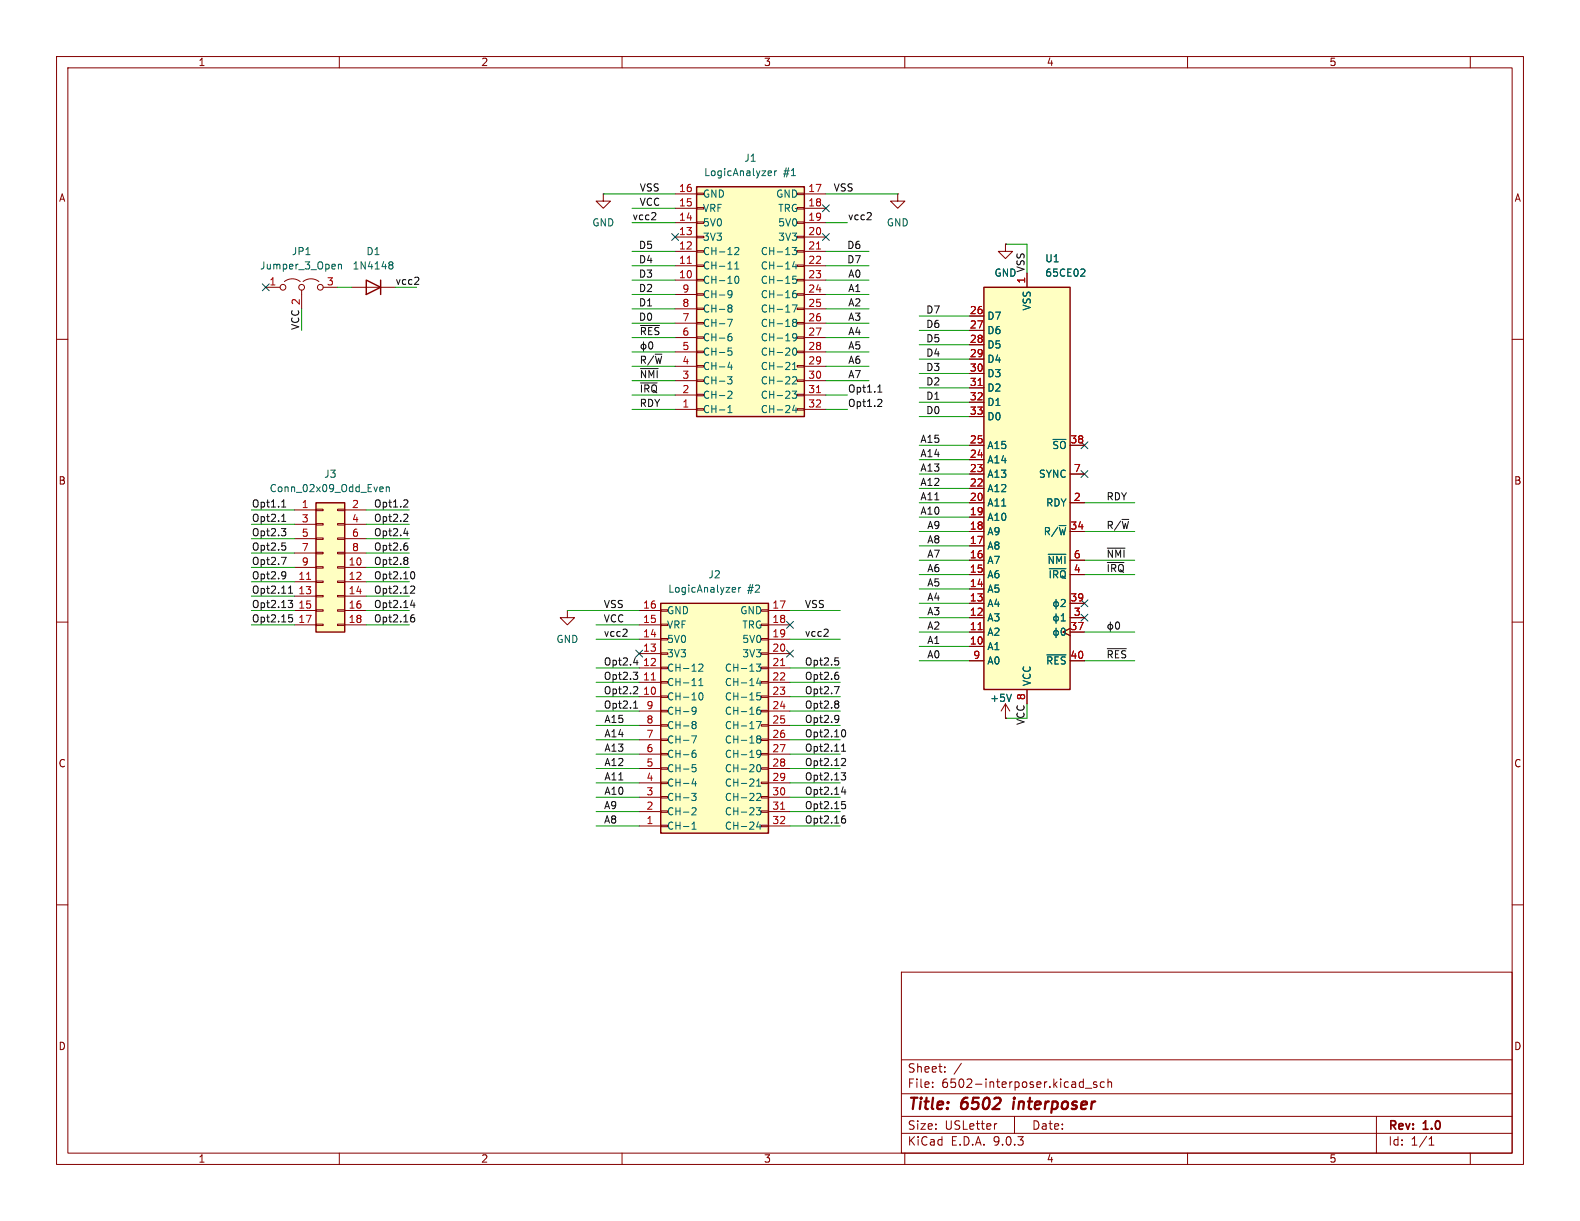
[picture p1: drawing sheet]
<svg xmlns="http://www.w3.org/2000/svg" width="279mm" height="216mm" viewBox="0 0 279 216" stroke-linecap="round" stroke-linejoin="round" font-family="sans-serif">
<g fill="none" stroke="#840000" stroke-width=".18">
<path d="M10 10h259.4v195.9h-259.4zM12 12h255.4v191.9h-255.4zM60 10v2M110 10v2M160 10v2M210 10v2M260 10v2M177.8 43.2v1.3h1.3l-1.3 1.2-1.3-1.2h1.3M177.8 43.2h.1M10 60h2M267.4 60h2M10 110h2"/>
<path d="M100.3 108v1.2h1.3l-1.3 1.3-1.2-1.3h1.2M100.3 108h.1M267.4 110h2M10 160h2M159.4 171.9h108v32h-108zM267.4 160h2M159.4 197.4h108M159.4 193.4h108M159.4 187.4h108M164.9 192.1v.2M164.9 191.4v.1M167.1 189.4v.2"/>
<path d="M167.1 188.7v.1M170 188l-1.3 1.9M176.3 198.7l-.3 .1M179.4 197.4v3M191.9 192.4h1.2M193.9 191.4l-.3-.1-.2 .2v.2l.5 .2v.3h-.5M195.3 191.4l-.4-.1-.3 .3v.4l.1 .2h.6M195.9 191.4l.2-.1 .4 .1 .1 .9M195.9 190.8v1.5M243.4 197.4v6.5M60 203.9v2M110 203.9v2"/>
<path d="M159.4 200.4h108M160 203.9v2M210 203.9v2M252.7 202.5h.9M252.7 201.4l.4-.4v1.5M260 203.9v2"/>
</g>
<path d="M179.3 194.8l-.2 1.3" fill="none" stroke="#840000" stroke-width=".4"/>
<path d="M55.9 88.9h5.1v22.9h-5.1z" fill="#ffffc2"/>
<path d="M64.8 49.5l2.5 1.3-2.5 1.3zM67.3 49.5v2.6M55.9 88.9h5.1v22.9h-5.1z" fill="none" stroke="#840000" stroke-width=".25"/>
<g fill="none" stroke="#840000" stroke-width=".18">
<path d="M106.7 34.3v1.3h1.2l-1.2 1.2-1.3-1.2h1.3M106.7 34.3h.1M47 50.8h2.5M50.3 49.8a2.26 2.26 0 0 1 2.8 0M53.3 51.3v3.3M53.6 49.8a2.26 2.26 0 0 1 2.8 0M57.1 50.8h2.6M62.2 50.8h7.6M52.1 90.2h3.8M52.1 92.7h3.8M52.1 95.3h3.8M52.1 97.8h3.8"/>
<path d="M55.9 90h1.2v.3h-1.2zM55.9 92.6h1.2v.2h-1.2zM55.9 95.1h1.2v.3h-1.2zM55.9 97.7h1.2v.2h-1.2zM59.7 90h1.3v.3h-1.3zM59.7 92.6h1.3v.2h-1.3zM59.7 95.1h1.3v.3h-1.3zM59.7 97.7h1.3v.2h-1.3zM61 90.2h3.8M61 92.7h3.8M61 95.3h3.8M61 97.8h3.8"/>
<path d="M52.1 100.3h3.8M52.1 102.9h3.8M52.1 105.4h3.8M52.1 108h3.8M52.1 110.5h3.8M55.9 100.2h1.2v.3h-1.2zM55.9 102.7h1.2v.3h-1.2zM55.9 105.3h1.2v.2h-1.2zM55.9 107.8h1.2v.3h-1.2zM55.9 110.4h1.2v.2h-1.2zM59.7 100.2h1.3v.3h-1.3zM59.7 102.7h1.3v.3h-1.3z"/>
<path d="M59.7 105.3h1.3v.2h-1.3zM59.7 107.8h1.3v.3h-1.3zM59.7 110.4h1.3v.2h-1.3zM61 100.3h3.8M61 102.9h3.8M61 105.4h3.8M61 108h3.8M61 110.5h3.8"/>
<circle cx="50" cy="50.8" r=".51"/>
<circle cx="53.3" cy="50.8" r=".51"/>
<circle cx="56.6" cy="50.8" r=".51"/>
</g>
<path d="M54.2 102.5h.7" fill="none" stroke="#a90000" stroke-width=".18"/>
<path d="M59.8 46.7v.9M59.8 46.8l.2-.1 .3 .1 .1 .8M68.9 46.8h.1M68.9 46.4l.3-.1 .2 .1 .1 .2-.3 .2M69 46.8h.2M69 46.8l-.1 .1M69.2 46.8l.3 .3-.1 .3-.2 .2-.3-.1M67.3 86.1l.4 .1 .1 .2-.6 .1M67.7 86.9h-.4M68.3 86.2l.2-.1 .3 .1 .1 .7M68.3 86.1v.8" fill="none" stroke="#006464" stroke-width=".18"/>
<path d="M123.2 33h19v40.7h-19z" fill="#ffffc2"/>
<path d="M123.2 33h19v40.7h-19z" fill="none" stroke="#840000" stroke-width=".25"/>
<g fill="none" stroke="#840000" stroke-width=".18">
<path d="M119.4 34.3h3.8M119.4 36.8h3.8M119.4 39.4h3.8M123.2 34.2h1.3v.2h-1.3zM123.2 36.7h1.3v.3h-1.3zM123.2 39.2h1.3v.3h-1.3zM141 34.2h1.2v.2h-1.2zM141 36.7h1.2v.3h-1.2zM141 39.2h1.2v.3h-1.2zM142.2 34.3h3.8M142.2 36.8h3.8M142.2 39.4h3.8"/>
<path d="M158.7 34.3v1.3h1.3l-1.3 1.2-1.2-1.2h1.2M158.7 34.3h.1M119.4 41.9h3.8M119.4 44.5h3.8M119.4 47h3.8M119.4 49.5h3.8M119.4 52.1h3.8M119.4 54.6h3.8M119.4 57.2h3.8M119.4 59.7h3.8M123.2 41.8h1.3v.2h-1.3zM123.2 44.3h1.3v.3h-1.3z"/>
<path d="M123.2 46.9h1.3v.2h-1.3zM123.2 49.4h1.3v.3h-1.3zM123.2 51.9h1.3v.3h-1.3zM123.2 54.5h1.3v.2h-1.3zM123.2 57h1.3v.3h-1.3zM123.2 59.6h1.3v.2h-1.3zM141 41.8h1.2v.2h-1.2zM141 44.3h1.2v.3h-1.2zM141 46.9h1.2v.2h-1.2zM141 49.4h1.2v.3h-1.2zM141 51.9h1.2v.3h-1.2zM141 54.5h1.2v.2h-1.2z"/>
<path d="M141 57h1.2v.3h-1.2zM141 59.6h1.2v.2h-1.2zM142.2 41.9h3.8M142.2 44.5h3.8M142.2 47h3.8M142.2 49.5h3.8M142.2 52.1h3.8M142.2 54.6h3.8M142.2 57.2h3.8M142.2 59.7h3.8M119.4 62.2h3.8M119.4 64.8h3.8"/>
<path d="M119.4 67.3h3.8M119.4 69.9h3.8M119.4 72.4h3.8M123.2 62.1h1.3v.3h-1.3zM123.2 64.6h1.3v.3h-1.3zM123.2 67.2h1.3v.2h-1.3zM123.2 69.7h1.3v.3h-1.3zM123.2 72.3h1.3v.2h-1.3zM141 62.1h1.2v.3h-1.2zM141 64.6h1.2v.3h-1.2zM141 67.2h1.2v.2h-1.2zM141 69.7h1.2v.3h-1.2z"/>
<path d="M141 72.3h1.2v.2h-1.2zM142.2 62.2h3.8M142.2 64.8h3.8M142.2 67.3h3.8M142.2 69.9h3.8M142.2 72.4h3.8M177.8 127h.1M177.8 124.5l-.8 1.2M177.8 124.5l.8 1.2M177.8 124.5v2.5"/>
</g>
<g fill="none" stroke="#006464" stroke-width=".18">
<path d="M136 30.2l.4 .1v.2l-.6 .1M136.4 31l-.4 .1M137 30.2v.9M137.3 30.2l-.3 .3M128.7 56.5h.8l-.5 1.2M128.8 51.4h.4l.2 .1a.84 .84 0 0 1-.3 1.1h-.3M128.8 54l.4-.1 .2 .1v.2l-.2 .3M128.8 59.5h.4l.2 .2-.1 .5h-.5M128.8 54.4l.2 .1M129 54.5h.2M129 54.5h-.2M129.2 54.5l.2 .2v.4l-.2 .1-.4-.1"/>
<path d="M129.3 59l-.3 .1-.2 .2M129.4 51.9l-.2 .3-.4-.1M129.9 43.9l.5-.1 .3 .3-.8 .9h.8M129.9 47.6h.8M129.9 46.7l.4-.4v1.3M130.1 48.9l.1-.1a.68 .68 0 0 1 .5 .7 .68 .68 0 0 1-.5 .6 .84 .84 0 0 1-.1-1.2zM140.1 43.8h.8l-.4 .4 .3 .2v.5l-.2 .1-.5-.1M140.1 53.9h.8l-.5 1.3M140.4 57l-.2-.2 .2-.3h.2l.3 .2-.3 .3M140.4 57l-.2 .2v.4l.2 .1h.4l.1-.2v-.3l-.3-.2M140.4 57h.2M140.5 46.2l-.3 .9h.7"/>
<path d="M140.8 51.4h-.4a.86 .86 0 0 0 0 1.2l.4-.1 .1-.4-.3-.2h-.3l-.1 .2M140.8 46.7v.9M140.8 48.8h-.6v.6l.1-.1 .5 .1 .1 .2-.1 .4-.2 .1-.4-.1M140.9 59.5l-.3 .3-.3-.1-.1-.2 .1-.4 .3-.1 .2 .1a.84 .84 0 0 1-.3 1.2h-.2M128.7 66.6h.7l-.4 .5 .4 .1v.4l-.2 .3h-.4M128.7 73h.7M128.7 72.1l.4-.4v1.3M128.8 62.1l.4-.1 .2 .3-.1 .4h-.5M128.8 69.2h.4l.2 .3-.7 .9h.7M128.8 61.5h.6M129 64l-.3 .9h.8M129.3 64.5v.8"/>
<path d="M140.1 69.2h.8l-.4 .4 .3 .2v.5l-.2 .1-.5-.1M140.2 66.7l.4-.1 .3 .4-.8 .9h.8M140.2 65.3h.7M140.2 64.4l.3-.3v1.2M140.3 61.7l.2-.2a.68 .68 0 0 1 .4 .7 .68 .68 0 0 1-.4 .6l-.2-.1-.1-.4zM140.5 71.6l-.3 .9h.7M140.8 72.1v.9M178.9 122.8l-.5 1.2"/>
</g>
<path d="M121.5 46.6h.8M144.4 44h.7M144.4 69.4h.7" fill="none" stroke="#a90000" stroke-width=".18"/>
<path d="M116.8 106.7h19.1v40.6h-19.1z" fill="#ffffc2"/>
<path d="M116.8 106.7h19.1v40.6h-19.1z" fill="none" stroke="#840000" stroke-width=".25"/>
<g fill="none" stroke="#840000" stroke-width=".18">
<path d="M113 108h3.8M113 110.5h3.8M113 113h3.8M113 115.6h3.8M113 118.1h3.8M116.8 107.8h1.3v.3h-1.3zM116.8 110.4h1.3v.2h-1.3zM116.8 112.9h1.3v.3h-1.3zM116.8 115.4h1.3v.3h-1.3zM116.8 118h1.3v.2h-1.3zM134.6 107.8h1.3v.3h-1.3zM134.6 110.4h1.3v.2h-1.3z"/>
<path d="M134.6 112.9h1.3v.3h-1.3zM134.6 115.4h1.3v.3h-1.3zM134.6 118h1.3v.2h-1.3zM135.9 108h3.8M135.9 110.5h3.8M135.9 113h3.8M135.9 115.6h3.8M135.9 118.1h3.8M113 120.7h3.8M113 123.2h3.8M113 125.7h3.8M113 128.3h3.8"/>
<path d="M113 130.8h3.8M113 133.4h3.8M113 135.9h3.8M113 138.4h3.8M116.8 120.5h1.3v.3h-1.3zM116.8 123.1h1.3v.2h-1.3zM116.8 125.6h1.3v.3h-1.3zM116.8 128.1h1.3v.3h-1.3zM116.8 130.7h1.3v.2h-1.3zM116.8 133.2h1.3v.3h-1.3zM116.8 135.8h1.3v.2h-1.3zM116.8 138.3h1.3v.3h-1.3z"/>
<path d="M134.6 120.5h1.3v.3h-1.3zM134.6 123.1h1.3v.2h-1.3zM134.6 125.6h1.3v.3h-1.3zM134.6 128.1h1.3v.3h-1.3zM134.6 130.7h1.3v.2h-1.3zM134.6 133.2h1.3v.3h-1.3zM134.6 135.8h1.3v.2h-1.3zM134.6 138.3h1.3v.3h-1.3zM135.9 120.7h3.8M135.9 123.2h3.8M135.9 125.7h3.8M135.9 128.3h3.8"/>
<path d="M135.9 130.8h3.8M135.9 133.4h3.8M135.9 135.9h3.8M135.9 138.4h3.8M113 141h3.8M113 143.5h3.8M113 146.1h3.8M116.8 140.8h1.3v.3h-1.3zM116.8 143.4h1.3v.2h-1.3zM116.8 145.9h1.3v.3h-1.3zM134.6 140.8h1.3v.3h-1.3zM134.6 143.4h1.3v.2h-1.3z"/>
<path d="M134.6 145.9h1.3v.3h-1.3zM135.9 141h3.8M135.9 143.5h3.8M135.9 146.1h3.8"/>
</g>
<g fill="none" stroke="#006464" stroke-width=".18">
<path d="M123.6 117.5l.5-.1 .2 .4-.8 .9h.8M129.7 103.9h.3l.1 .3-.6 .1M130 104.7h-.3M130.6 103.9v.8M131 103.9l-.4 .2M133.7 117.4h.8l-.4 .5 .4 .1v.6l-.2 .1-.6-.1M134.1 119.9l-.3 .9h.8M122.3 130.1h.9l-.6 1.3M122.4 135.7h.5l.2 .2-.1 .5h-.6M122.4 135.2h.6M122.5 125.1l.4-.1 .1 .2a.84 .84 0 0 1-.3 1.1h-.2M122.5 127.6h.4l.1 .1 .1 .2-.2 .2"/>
<path d="M122.5 133.2l.4-.1 .2 .3-.1 .5h-.5M122.5 128.1h.1M122.6 128.1h.3M122.6 128.1l-.1 .1M122.7 137.7l-.3 .9h.8M122.9 128.1l.2 .3-.1 .3-.1 .1h-.4M123 132.7h-.4l-.2 .3M123 138.2v.8M123.1 125.6l-.2 .2h-.4M123.6 121.2h.7M123.6 120.3l.3-.3v1.2M123.8 122.6l.1-.1a.68 .68 0 0 1 .4 .6 .68 .68 0 0 1-.4 .7 .84 .84 0 0 1-.1-1.2z"/>
<path d="M133.7 127.6h.9l-.6 1.2M133.8 139h.7M133.8 138.1l.4-.4v1.3M133.9 135.3l.2-.1a.68 .68 0 0 1 .4 .6 .68 .68 0 0 1-.4 .7l-.2-.2-.1-.3zM134 130.7l-.2-.3 .2-.3h.3l.2 .3-.2 .3M134 130.7l-.2 .2 .1 .4 .1 .1 .4-.1 .1-.2v-.2l-.2-.2M134 130.7h.3M134.4 125l-.4 .1a.86 .86 0 0 0 0 1.2l.5-.1v-.4l-.2-.3-.4 .1-.1 .2M134.4 120.4v.8M134.5 122.5h-.6l-.1 .6 .2-.1h.4l.1 .2v.4l-.2 .2-.5-.2M134.5 133.2l-.2 .2h-.4l-.1-.2 .1-.5h.4l.2 .1a.84 .84 0 0 1-.3 1.1h-.3M122.3 140.3h.8l-.4 .5 .3 .1 .1 .4-.2 .2h-.4"/>
<path d="M122.4 146.6h.7M122.4 145.7l.3-.3v1.2M122.4 142.9l.5-.1 .2 .4-.8 .9h.8M133.7 142.8h.8l-.4 .5 .4 .1v.6l-.2 .1-.6-.1M133.8 140.4l.5-.1 .2 .3-.8 .9h.8M134.1 145.3l-.3 .9h.8M134.4 145.8v.8"/>
</g>
<path d="M138 117.7h.8M115.2 120.2h.7M138 143.1h.8" fill="none" stroke="#a90000" stroke-width=".18"/>
<path d="M174 50.8h15.2v71.1h-15.2z" fill="#ffffc2"/>
<path d="M174 50.8h15.2v71.1h-15.2z" fill="none" stroke="#840000" stroke-width=".25"/>
<g fill="none" stroke="#840000" stroke-width=".18">
<path d="M171.4 58.4h2.6M171.4 55.9h2.6M177.8 43.2h.1M181.6 48.3v2.5M171.4 78.7h2.6M171.4 73.7h2.6M171.4 71.1h2.6M171.4 68.6h2.6M171.4 66h2.6M171.4 63.5h2.6M171.4 61h2.6M189.2 78.7h2.6"/>
<path d="M171.4 99.1h2.6M171.4 94h2.6M171.4 88.9h2.6M171.4 83.8h2.6M171.4 96.5h2.6M171.4 91.4h2.6M171.4 86.4h2.6M171.4 81.3h2.6M189.2 99.1h2.6M189.2 94h2.6M189.2 88.9h2.6M189.2 83.8h2.6"/>
<path d="M171.4 116.8h2.6M171.4 111.8h2.6M171.4 109.2h2.6M171.4 106.7h2.6M171.4 101.6h2.6M171.4 114.3h2.6M171.4 104.1h2.6M189.2 111.1l-1.2 .7 1.2 .6M189.2 116.8h2.6M189.2 111.8h2.6M189.2 109.2h2.6M189.2 106.7h2.6"/>
<path d="M189.2 101.6h2.6M177.8 127h.1M181.6 121.9v2.6"/>
</g>
<g fill="none" stroke="#006464" stroke-width=".18">
<path d="M191.6 47.6l.3 .2-.1 .3-.7 .7h.8M185.4 98h3.1M185.1 115.8h3.4M185.5 100.6h3M186.7 106v1.7M186.7 108.5v1.7M186.7 111.1v1.7M187.7 106.1l.4-.1 .3 .4-.8 .9h.8M187.7 109.8h.7M187.7 108.9l.3-.4v1.3M187.8 111.2l.2-.1a.68 .68 0 0 1 .4 .6 .68 .68 0 0 1-.4 .6l-.2-.1-.1-.3zM178.9 122.8l-.5 1.2"/>
<circle cx="186.7" cy="111.9" r=".44"/>
<circle cx="186.7" cy="109.4" r=".44"/>
<circle cx="186.7" cy="106.8" r=".44"/>
</g>
<path d="M173 68.2h.7M173 111.3h.7" fill="none" stroke="#a90000" stroke-width=".18"/>
<g fill="none" stroke="#0f0f0f" stroke-width=".18">
<path d="M115.2 38.9h.8M115.9 37.7v.4M153.3 38.9h.8M154 37.7v.4M73.3 50.3h.8M74 49.1v.5M113.3 57.6h3.3M113.3 67.7h2.9M113.3 65.2h3.1M113.8 60.4v1.7M114.8 60.6l.2-.2a.68 .68 0 0 1 .4 .7 .68 .68 0 0 1-.4 .6l-.2-.1-.1-.4zM155.2 69.3h.7"/>
<path d="M155.3 68.4l.3-.3v1.2M155.4 70.6l.4 .1 .1 .3-.7 .9h.7M49.8 93.5h.7l-.4 .5M49.8 98.5h.8l-.5 1.3M49.8 92.2h.7M49.8 89.7h.7M49.9 96h.6M49.9 88.7l.3-.3v1.3M49.9 91.2l.3-.3v1.3M50.3 94l.2 .2v.3l-.2 .2M50.3 96.5l.2 .2v.3l-.2 .3M71.4 94.3h.8"/>
<path d="M71.6 88.4h.4l.1 .4-.8 .9h.8M71.6 90.9l.4 .1 .1 .3-.8 .9h.8M71.8 96h.2M71.9 98.5l.2 .3-.2 .3 .2 .2v.3l-.2 .2M71.9 96.5l.2 .2v.3l-.2 .3M72 93.9v.8M195.8 96.9h3.1M195.8 99.5h3M50.3 101.1l.2 .1a1.03 1.03 0 0 1-.2 1.1M50.5 101.6l-.2 .3M51 106.2h.7l-.4 .5 .4 .1v.4l-.2 .2h-.4M51 104.9h.7"/>
<path d="M51 104l.4-.4v1.3M51.1 108.7h.6M51.2 109.2h.3l.2 .2-.1 .5-.4 .1M72.8 103.6l.4 .1 .1 .3-.7 .9h.7M72.8 101.1h.1a.68 .68 0 0 1 .5 .6 .68 .68 0 0 1-.5 .7l-.1-.1M72.9 109.2h.2l.2 .2v.5l-.4 .1M72.9 106.1l-.3 .9h.8M73.2 108.7l-.3 .1M73.2 106.6v.8M110.1 112.5h.8M110.8 111.4v.4M112 118.9h.8l-.5 .5"/>
<path d="M112 117.2h.8M112.5 119.4l.3 .2v.3l-.3 .2M112.6 116.8v.8M145.7 112.5h.8M146.4 111.4v.4M147.7 116.3h.6M148 118.9h.2M148.1 116.8l.2 .3v.3l-.2 .2M148.1 119.4l.2 .2v.3l-.2 .2M195.8 114.7h3.4M196.3 110v1.7M197.4 110.1l.2-.1a.68 .68 0 0 1 .4 .6 .68 .68 0 0 1-.4 .6l-.2-.1-.1-.3z"/>
<path d="M112 125.2h.8M112.2 124.2l.2-.3v1.3M112.2 121.4l.4 .1 .2 .3-.8 .9h.8M147.5 121.4h.9l-.6 1.3M148.1 123.9l.2 .3-.2 .3 .2 .2v.3l-.2 .2M148.1 126.5l.2 .1a1.03 1.03 0 0 1-.2 1.1M148.3 127l-.2 .3M148.8 136.6h.7l-.4 .5 .4 .2v.4l-.2 .2h-.4M148.8 132.8h.7M148.8 131.9l.4-.3v1.2M149 129.1l.1-.1a.68 .68 0 0 1 .5 .7 .68 .68 0 0 1-.5 .6l-.1-.1M149 134.1l.4 .1 .1 .3-.7 .9h.7"/>
<path d="M149.1 139.1l-.3 .9h.8M149.4 139.6v.9M148.9 141.7h.6M149 142.2h.3l.2 .3v.4l-.5 .1M149.1 144.8h.2l.2 .2v.4l-.4 .1M149.4 144.3h-.3"/>
<circle cx="113.8" cy="61.3" r=".44"/>
<circle cx="196.3" cy="110.8" r=".44"/>
</g>
<g fill="none" stroke="#009600" stroke-width=".18">
<path d="M106.7 34.3h12.7M111.8 36.8h7.6M111.8 39.4h7.6M146 34.3h12.7M146 39.4h3.9M53.3 54.6v3.8M59.7 50.8h2.5M69.8 50.8h3.9M111.8 47h7.6M111.8 44.5h7.6M111.8 49.5h7.6M111.8 54.6h7.6"/>
<path d="M111.8 52.1h7.6M111.8 59.7h7.6M111.8 57.2h7.6M146 47h7.7M146 44.5h7.7M146 49.5h7.7M146 54.6h7.7M146 52.1h7.7M146 59.7h7.7M146 57.2h7.7M162.6 58.4h8.8M162.6 55.9h8.8"/>
<path d="M177.8 43.2h3.8v5.1M111.8 69.9h7.6M111.8 72.4h7.6M111.8 67.3h7.6M111.8 62.2h7.6M111.8 64.8h7.6M146 69.9h3.9M146 72.4h3.9M146 67.3h7.7M146 62.2h7.7M146 64.8h7.7M162.6 61h8.8"/>
<path d="M162.6 73.7h8.8M162.6 78.7h8.8M162.6 66h8.8M162.6 63.5h8.8M162.6 71.1h8.8M162.6 68.6h8.8M44.4 97.8h7.7M44.4 90.2h7.7M44.4 92.7h7.7M44.4 95.3h7.7M64.8 97.8h7.6M64.8 90.2h7.6"/>
<path d="M64.8 92.7h7.6M64.8 95.3h7.6M162.6 91.4h8.8M162.6 88.9h8.8M162.6 94h8.8M162.6 99.1h8.8M162.6 96.5h8.8M162.6 86.4h8.8M162.6 83.8h8.8M162.6 81.3h8.8M191.8 88.9h8.9M191.8 94h8.9"/>
<path d="M191.8 99.1h8.9M44.4 110.5h7.7M44.4 102.9h7.7M44.4 100.3h7.7M44.4 108h7.7M44.4 105.4h7.7M64.8 110.5h7.6M64.8 102.9h7.6M64.8 100.3h7.6M64.8 108h7.6M64.8 105.4h7.6M100.3 108h12.7"/>
<path d="M105.4 110.5h7.6M105.4 113h7.6M105.4 118.1h7.6M139.7 108h8.9M139.7 113h8.9M139.7 118.1h8.9M162.6 106.7h8.8M162.6 109.2h8.8M162.6 111.8h8.8M162.6 116.8h8.8M162.6 114.3h8.8M162.6 101.6h8.8"/>
<path d="M162.6 104.1h8.8M191.8 111.8h8.9M191.8 116.8h8.9M191.8 101.6h8.9M105.4 138.4h7.6M105.4 125.7h7.6M105.4 123.2h7.6M105.4 135.9h7.6M105.4 133.4h7.6M105.4 130.8h7.6M105.4 128.3h7.6M105.4 120.7h7.6"/>
<path d="M139.7 138.4h8.9M139.7 125.7h8.9M139.7 123.2h8.9M139.7 135.9h8.9M139.7 133.4h8.9M139.7 130.8h8.9M139.7 128.3h8.9M139.7 120.7h8.9M177.8 127h3.8M105.4 141h7.6M105.4 146.1h7.6M105.4 143.5h7.6"/>
<path d="M139.7 141h8.9M139.7 146.1h8.9M139.7 143.5h8.9"/>
</g>
<g fill="none" stroke="#000084" stroke-width=".18">
<path d="M145.4 36.2l1.3 1.2M146.7 36.2l-1.3 1.2M46.4 50.2l1.2 1.2M47.6 50.2l-1.2 1.2M118.8 41.3l1.2 1.2M120 41.3l-1.2 1.2M145.4 41.3l1.3 1.2M146.7 41.3l-1.3 1.2M191.2 78.1l1.2 1.2M192.4 78.1l-1.2 1.2M191.2 83.2l1.2 1.2M192.4 83.2l-1.2 1.2"/>
<path d="M112.4 115l1.2 1.2M113.6 115l-1.2 1.2M139.1 115l1.2 1.2M139.1 109.9l1.2 1.2M140.3 115l-1.2 1.2M140.3 109.9l-1.2 1.2M191.2 106.1l1.2 1.2M191.2 108.6l1.2 1.2M192.4 106.1l-1.2 1.2M192.4 108.6l-1.2 1.2"/>
</g>
<g font-size="2.8" fill="#840000">
<text x="160.4" y="196.8">Title:</text>
<text x="170.1" y="196.8">6502</text>
<text x="180" y="196.8">interposer</text>
</g>
<g font-size="2.1" fill="#840000">
<text x="160.4" y="189.9">Sheet:</text>
<text x="160.4" y="192.6">File:</text>
<text x="166.5" y="192.6">6502-interposer.kicad_sch</text>
<text x="160.4" y="202.8">KiCad</text>
<text x="160.4" y="200">Size:</text>
<text x="167.1" y="200">USLetter</text>
<text x="168.1" y="202.8">E.D.A.</text>
<text x="175.7" y="202.8">9.0.3</text>
<text x="182.4" y="200">Date:</text>
<text x="245.4" y="200.2">Rev:</text>
<text x="245.4" y="202.8">Id:</text>
<text x="249.5" y="202.8">1/1</text>
<text x="251.8" y="200.2">1.0</text>
</g>
<g font-size="1.8" fill="#840000">
<text x="35" y="11.9">1</text>
<text x="85" y="11.9">2</text>
<text x="135" y="11.9">3</text>
<text x="185" y="11.9">4</text>
<text x="235" y="11.9">5</text>
<text x="10.3" y="35.9">A</text>
<text x="267.7" y="35.9">A</text>
<text x="10.3" y="85.9">B</text>
<text x="267.7" y="85.9">B</text>
<text x="10.3" y="135.9">C</text>
<text x="267.7" y="135.9">C</text>
<text x="10.3" y="185.9">D</text>
<text x="267.7" y="185.9">D</text>
<text x="35" y="205.8">1</text>
<text x="85" y="205.8">2</text>
<text x="135" y="205.8">3</text>
<text x="185" y="205.8">4</text>
<text x="235" y="205.8">5</text>
</g>
<g font-size="1.8" fill="#006464">
<text x="131.5" y="28.8">J1</text>
<text x="124.2" y="35.2">GND</text>
<text x="124.4" y="31.3">LogicAnalyzer</text>
<text x="137.2" y="35.2">GND</text>
<text x="138.5" y="31.3">#1</text>
<text x="104.6" y="40.2">GND</text>
<text x="124.2" y="37.7">VRF</text>
<text x="124.2" y="40.2">5V0</text>
<text x="137.5" y="37.7">TRG</text>
<text x="137.5" y="40.2">5V0</text>
<text x="156.7" y="40.2">GND</text>
<text x="45.9" y="47.9">Jumper_3_Open</text>
<text x="51.5" y="45.3">JP1</text>
<text x="62.2" y="47.9">1N4148</text>
<text x="64.7" y="45.3">D1</text>
<text x="124.2" y="42.8">3V3</text>
<text x="124.2" y="45.3">CH-12</text>
<text x="124.2" y="47.9">CH-11</text>
<text x="134.4" y="45.3">CH-13</text>
<text x="134.4" y="47.9">CH-14</text>
<text x="137.5" y="42.8">3V3</text>
<text x="184.7" y="46.6">U1</text>
<text x="124.2" y="50.4">CH-10</text>
<text x="124.2" y="52.9">CH-9</text>
<text x="134.4" y="50.4">CH-15</text>
<text x="134.4" y="52.9">CH-16</text>
<text x="175.8" y="49.1">GND</text>
<text x="184.7" y="49.1">65CE02</text>
<text x="124.2" y="55.5">CH-8</text>
<text x="124.2" y="58">CH-7</text>
<text x="134.4" y="55.5">CH-17</text>
<text x="134.4" y="58">CH-18</text>
<text x="174.5" y="59.3">D6</text>
<text x="174.5" y="56.7">D7</text>
<text x="182.5" y="55" transform="rotate(-90 182.5 55)">VSS</text>
<text x="124.2" y="60.6">CH-6</text>
<text x="124.2" y="63.1">CH-5</text>
<text x="124.2" y="65.6">CH-4</text>
<text x="134.4" y="60.6">CH-19</text>
<text x="134.4" y="63.1">CH-20</text>
<text x="134.4" y="65.6">CH-21</text>
<text x="174.5" y="64.4">D4</text>
<text x="174.5" y="61.8">D5</text>
<text x="124.2" y="68.2">CH-3</text>
<text x="124.2" y="70.7">CH-2</text>
<text x="134.4" y="68.2">CH-22</text>
<text x="134.4" y="70.7">CH-23</text>
<text x="174.5" y="72">D1</text>
<text x="174.5" y="69.4">D2</text>
<text x="174.5" y="66.9">D3</text>
<text x="124.2" y="73.3">CH-1</text>
<text x="134.4" y="73.3">CH-24</text>
<text x="174.5" y="74.5">D0</text>
<text x="174.5" y="82.1">A14</text>
<text x="174.5" y="79.6">A15</text>
<text x="186" y="79.6">~{SO}</text>
<text x="47.6" y="87.2">Conn_02x09_Odd_Even</text>
<text x="57.2" y="84.7">J3</text>
<text x="174.5" y="89.8">A11</text>
<text x="174.5" y="87.2">A12</text>
<text x="174.5" y="84.7">A13</text>
<text x="183.6" y="84.7">SYNC</text>
<text x="184.9" y="89.8">RDY</text>
<text x="174.5" y="94.8">A9</text>
<text x="174.5" y="92.3">A10</text>
<text x="184.5" y="94.8">R/~{W}</text>
<text x="174.5" y="99.9">A7</text>
<text x="174.5" y="97.4">A8</text>
<text x="185.1" y="99.9">~{NMI}</text>
<text x="118.1" y="105">LogicAnalyzer</text>
<text x="125.2" y="102.5">J2</text>
<text x="132.2" y="105">#2</text>
<text x="174.5" y="107.5">A4</text>
<text x="174.5" y="105">A5</text>
<text x="174.5" y="102.5">A6</text>
<text x="185.3" y="102.5">~{IRQ}</text>
<text x="98.3" y="113.9">GND</text>
<text x="117.9" y="108.8">GND</text>
<text x="117.9" y="111.4">VRF</text>
<text x="117.9" y="113.9">5V0</text>
<text x="130.8" y="108.8">GND</text>
<text x="131.2" y="111.4">TRG</text>
<text x="131.2" y="113.9">5V0</text>
<text x="174.5" y="112.6">A2</text>
<text x="174.5" y="110.1">A3</text>
<text x="117.9" y="116.4">3V3</text>
<text x="117.9" y="119">CH-12</text>
<text x="128.1" y="119">CH-13</text>
<text x="131.2" y="116.4">3V3</text>
<text x="174.5" y="117.7">A0</text>
<text x="174.5" y="115.2">A1</text>
<text x="184.9" y="117.7">~{RES}</text>
<text x="117.9" y="121.5">CH-11</text>
<text x="117.9" y="124.1">CH-10</text>
<text x="128.1" y="121.5">CH-14</text>
<text x="128.1" y="124.1">CH-15</text>
<text x="175" y="124.3">+5V</text>
<text x="182.5" y="121.4" transform="rotate(-90 182.5 121.4)">VCC</text>
<text x="117.9" y="126.6">CH-9</text>
<text x="117.9" y="129.1">CH-8</text>
<text x="117.9" y="131.7">CH-7</text>
<text x="128.1" y="126.6">CH-16</text>
<text x="128.1" y="129.1">CH-17</text>
<text x="128.1" y="131.7">CH-18</text>
<text x="117.9" y="134.2">CH-6</text>
<text x="117.9" y="136.8">CH-5</text>
<text x="128.1" y="134.2">CH-19</text>
<text x="128.1" y="136.8">CH-20</text>
<text x="117.9" y="139.3">CH-4</text>
<text x="117.9" y="141.8">CH-3</text>
<text x="128.1" y="139.3">CH-21</text>
<text x="128.1" y="141.8">CH-22</text>
<text x="117.9" y="144.4">CH-2</text>
<text x="117.9" y="146.9">CH-1</text>
<text x="128.1" y="144.4">CH-23</text>
<text x="128.1" y="146.9">CH-24</text>
</g>
<g font-size="1.8" fill="#0f0f0f">
<text x="113" y="33.9">VSS</text>
<text x="147.3" y="33.9">VSS</text>
<text x="111.8" y="39">vcc2</text>
<text x="113" y="36.5">VCC</text>
<text x="149.9" y="39">vcc2</text>
<text x="112.9" y="44.1">D5</text>
<text x="112.9" y="46.6">D4</text>
<text x="149.7" y="44.1">D6</text>
<text x="149.7" y="46.6">D7</text>
<text x="69.8" y="50.5">vcc2</text>
<text x="112.9" y="51.7">D2</text>
<text x="112.9" y="49.2">D3</text>
<text x="149.9" y="49.2">A0</text>
<text x="149.9" y="51.7">A1</text>
<text x="181.4" y="50.2" transform="rotate(-90 181.4 50.2)">1 VSS</text>
<text x="53" y="58.4" transform="rotate(-90 53 58.4)">VCC 2</text>
<text x="112.9" y="56.8">D0</text>
<text x="112.9" y="54.3">D1</text>
<text x="113" y="59.3">~{RES}</text>
<text x="149.9" y="56.8">A3</text>
<text x="149.9" y="59.3">A4</text>
<text x="149.9" y="54.3">A2</text>
<text x="163.7" y="58.1">D6</text>
<text x="163.7" y="55.5">D7</text>
<text x="113" y="64.4">R/~{W}</text>
<text x="149.9" y="61.9">A5</text>
<text x="149.9" y="64.4">A6</text>
<text x="163.7" y="65.7">D3</text>
<text x="163.7" y="63.2">D4</text>
<text x="163.7" y="60.6">D5</text>
<text x="113" y="69.5">~{IRQ}</text>
<text x="113" y="67">~{NMI}</text>
<text x="149.9" y="69.5">Opt1.1</text>
<text x="149.9" y="67">A7</text>
<text x="163.7" y="70.8">D1</text>
<text x="163.7" y="68.2">D2</text>
<text x="113" y="72">RDY</text>
<text x="149.9" y="72">Opt1.2</text>
<text x="163.7" y="73.3">D0</text>
<text x="162.7" y="78.4">A15</text>
<text x="162.7" y="80.9">A14</text>
<text x="162.7" y="83.5">A13</text>
<text x="44.4" y="89.8">Opt1.1</text>
<text x="66" y="89.8">Opt1.2</text>
<text x="162.7" y="86">A12</text>
<text x="162.7" y="88.6">A11</text>
<text x="195.6" y="88.6">RDY</text>
<text x="44.4" y="94.9">Opt2.3</text>
<text x="44.4" y="92.4">Opt2.1</text>
<text x="66" y="94.9">Opt2.4</text>
<text x="66" y="92.4">Opt2.2</text>
<text x="162.7" y="91.1">A10</text>
<text x="163.9" y="93.6">A9</text>
<text x="195.6" y="93.6">R/~{W}</text>
<text x="44.4" y="100">Opt2.7</text>
<text x="44.4" y="97.4">Opt2.5</text>
<text x="66" y="100">Opt2.8</text>
<text x="66" y="97.4">Opt2.6</text>
<text x="163.9" y="98.7">A7</text>
<text x="163.9" y="101.3">A6</text>
<text x="163.9" y="96.2">A8</text>
<text x="195.6" y="98.7">~{NMI}</text>
<text x="195.6" y="101.3">~{IRQ}</text>
<text x="44.4" y="107.6">Opt2.13</text>
<text x="44.4" y="105.1">Opt2.11</text>
<text x="44.4" y="102.5">Opt2.9</text>
<text x="66" y="105.1">Opt2.12</text>
<text x="66" y="102.5">Opt2.10</text>
<text x="66" y="107.6">Opt2.14</text>
<text x="106.7" y="107.6">VSS</text>
<text x="142.2" y="107.6">VSS</text>
<text x="163.9" y="106.3">A4</text>
<text x="163.9" y="103.8">A5</text>
<text x="44.4" y="110.1">Opt2.15</text>
<text x="66" y="110.1">Opt2.16</text>
<text x="106.7" y="110.1">VCC</text>
<text x="106.7" y="112.7">vcc2</text>
<text x="142.2" y="112.7">vcc2</text>
<text x="163.9" y="114">A1</text>
<text x="163.9" y="108.9">A3</text>
<text x="163.9" y="111.4">A2</text>
<text x="106.7" y="117.8">Opt2.4</text>
<text x="142.2" y="117.8">Opt2.5</text>
<text x="163.9" y="116.5">A0</text>
<text x="195.6" y="116.5">~{RES}</text>
<text x="106.7" y="120.3">Opt2.3</text>
<text x="106.7" y="122.8">Opt2.2</text>
<text x="106.7" y="125.4">Opt2.1</text>
<text x="142.2" y="120.3">Opt2.6</text>
<text x="142.2" y="122.8">Opt2.7</text>
<text x="142.2" y="125.4">Opt2.8</text>
<text x="106.8" y="130.5">A14</text>
<text x="106.8" y="127.9">A15</text>
<text x="142.2" y="127.9">Opt2.9</text>
<text x="142.2" y="130.5">Opt2.10</text>
<text x="106.8" y="135.5">A12</text>
<text x="106.8" y="133">A13</text>
<text x="142.2" y="133">Opt2.11</text>
<text x="142.2" y="135.5">Opt2.12</text>
<text x="106.7" y="143.2">A9</text>
<text x="106.8" y="138.1">A11</text>
<text x="106.8" y="140.6">A10</text>
<text x="142.2" y="138.1">Opt2.13</text>
<text x="142.2" y="140.6">Opt2.14</text>
<text x="142.2" y="143.2">Opt2.15</text>
<text x="106.7" y="145.7">A8</text>
<text x="142.2" y="145.7">Opt2.16</text>
</g>
<g font-size="1.8" fill="#a90000">
<text x="120" y="34">16</text>
<text x="142.8" y="34">17</text>
<text x="120" y="36.6">15</text>
<text x="120" y="39.1">14</text>
<text x="120" y="41.7">13</text>
<text x="142.8" y="36.6">18</text>
<text x="142.8" y="39.1">19</text>
<text x="142.8" y="41.7">20</text>
<text x="120" y="44.2">12</text>
<text x="120" y="46.7">11</text>
<text x="142.8" y="44.2">21</text>
<text x="142.8" y="46.7">22</text>
<text x="47.6" y="50.5">1</text>
<text x="57.7" y="50.5">3</text>
<text x="120" y="49.3">10</text>
<text x="120.6" y="51.8">9</text>
<text x="142.8" y="49.3">23</text>
<text x="142.8" y="51.8">24</text>
<text x="181.4" y="50.2" transform="rotate(-90 181.4 50.2)">1</text>
<text x="120.6" y="54.4">8</text>
<text x="120.6" y="56.9">7</text>
<text x="120.6" y="59.4">6</text>
<text x="142.8" y="54.4">25</text>
<text x="142.8" y="56.9">26</text>
<text x="142.8" y="59.4">27</text>
<text x="171.4" y="58.2">27</text>
<text x="171.4" y="55.6">26</text>
<text x="120.6" y="62">5</text>
<text x="120.6" y="64.5">4</text>
<text x="142.8" y="62">28</text>
<text x="142.8" y="64.5">29</text>
<text x="171.4" y="65.8">30</text>
<text x="171.4" y="63.2">29</text>
<text x="171.4" y="60.7">28</text>
<text x="120.6" y="67.1">3</text>
<text x="120.6" y="69.6">2</text>
<text x="142.8" y="67.1">30</text>
<text x="142.8" y="69.6">31</text>
<text x="171.4" y="70.9">32</text>
<text x="171.4" y="68.3">31</text>
<text x="120.6" y="72.1">1</text>
<text x="142.8" y="72.1">32</text>
<text x="171.4" y="73.4">33</text>
<text x="171.4" y="83.6">23</text>
<text x="171.4" y="81">24</text>
<text x="171.4" y="78.5">25</text>
<text x="189.2" y="78.5">38</text>
<text x="189.8" y="83.6">7</text>
<text x="53.3" y="89.9">1</text>
<text x="62.2" y="89.9">2</text>
<text x="171.4" y="88.6">20</text>
<text x="171.4" y="86.1">22</text>
<text x="189.8" y="88.6">2</text>
<text x="53.3" y="92.5">3</text>
<text x="53.3" y="95">5</text>
<text x="62.2" y="92.5">4</text>
<text x="62.2" y="95">6</text>
<text x="171.4" y="93.7">18</text>
<text x="171.4" y="91.2">19</text>
<text x="189.2" y="93.7">34</text>
<text x="53.3" y="97.5">7</text>
<text x="53.3" y="100.1">9</text>
<text x="61.6" y="100.1">10</text>
<text x="62.2" y="97.5">8</text>
<text x="171.4" y="101.3">15</text>
<text x="171.4" y="98.8">16</text>
<text x="171.4" y="96.3">17</text>
<text x="189.8" y="101.3">4</text>
<text x="189.8" y="98.8">6</text>
<text x="52.7" y="102.6">11</text>
<text x="52.7" y="105.2">13</text>
<text x="52.7" y="107.7">15</text>
<text x="61.6" y="102.6">12</text>
<text x="61.6" y="105.2">14</text>
<text x="61.6" y="107.7">16</text>
<text x="113.6" y="107.7">16</text>
<text x="136.5" y="107.7">17</text>
<text x="171.4" y="106.4">13</text>
<text x="171.4" y="103.9">14</text>
<text x="189.2" y="106.4">39</text>
<text x="52.7" y="110.2">17</text>
<text x="61.6" y="110.2">18</text>
<text x="113.6" y="110.2">15</text>
<text x="113.6" y="112.8">14</text>
<text x="136.5" y="110.2">18</text>
<text x="136.5" y="112.8">19</text>
<text x="171.4" y="111.5">11</text>
<text x="171.4" y="109">12</text>
<text x="189.2" y="111.5">37</text>
<text x="189.8" y="109">3</text>
<text x="113.6" y="115.3">13</text>
<text x="113.6" y="117.9">12</text>
<text x="136.5" y="115.3">20</text>
<text x="136.5" y="117.9">21</text>
<text x="171.4" y="114">10</text>
<text x="172" y="116.6">9</text>
<text x="189.2" y="116.6">40</text>
<text x="113.6" y="120.4">11</text>
<text x="113.6" y="122.9">10</text>
<text x="114.2" y="125.5">9</text>
<text x="136.5" y="120.4">22</text>
<text x="136.5" y="122.9">23</text>
<text x="136.5" y="125.5">24</text>
<text x="181.4" y="123.9" transform="rotate(-90 181.4 123.9)">8</text>
<text x="114.2" y="128">8</text>
<text x="114.2" y="130.6">7</text>
<text x="136.5" y="128">25</text>
<text x="136.5" y="130.6">26</text>
<text x="114.2" y="133.1">6</text>
<text x="114.2" y="135.6">5</text>
<text x="136.5" y="133.1">27</text>
<text x="136.5" y="135.6">28</text>
<text x="114.2" y="138.2">4</text>
<text x="114.2" y="140.7">3</text>
<text x="114.2" y="143.3">2</text>
<text x="136.5" y="138.2">29</text>
<text x="136.5" y="140.7">30</text>
<text x="136.5" y="143.3">31</text>
<text x="114.2" y="145.8">1</text>
<text x="136.5" y="145.8">32</text>
</g>
<text font-size="1.8" fill="#009600" x="181.3" y="128.3" transform="rotate(-90 181.3 128.3)">VCC 8</text>
</svg>
